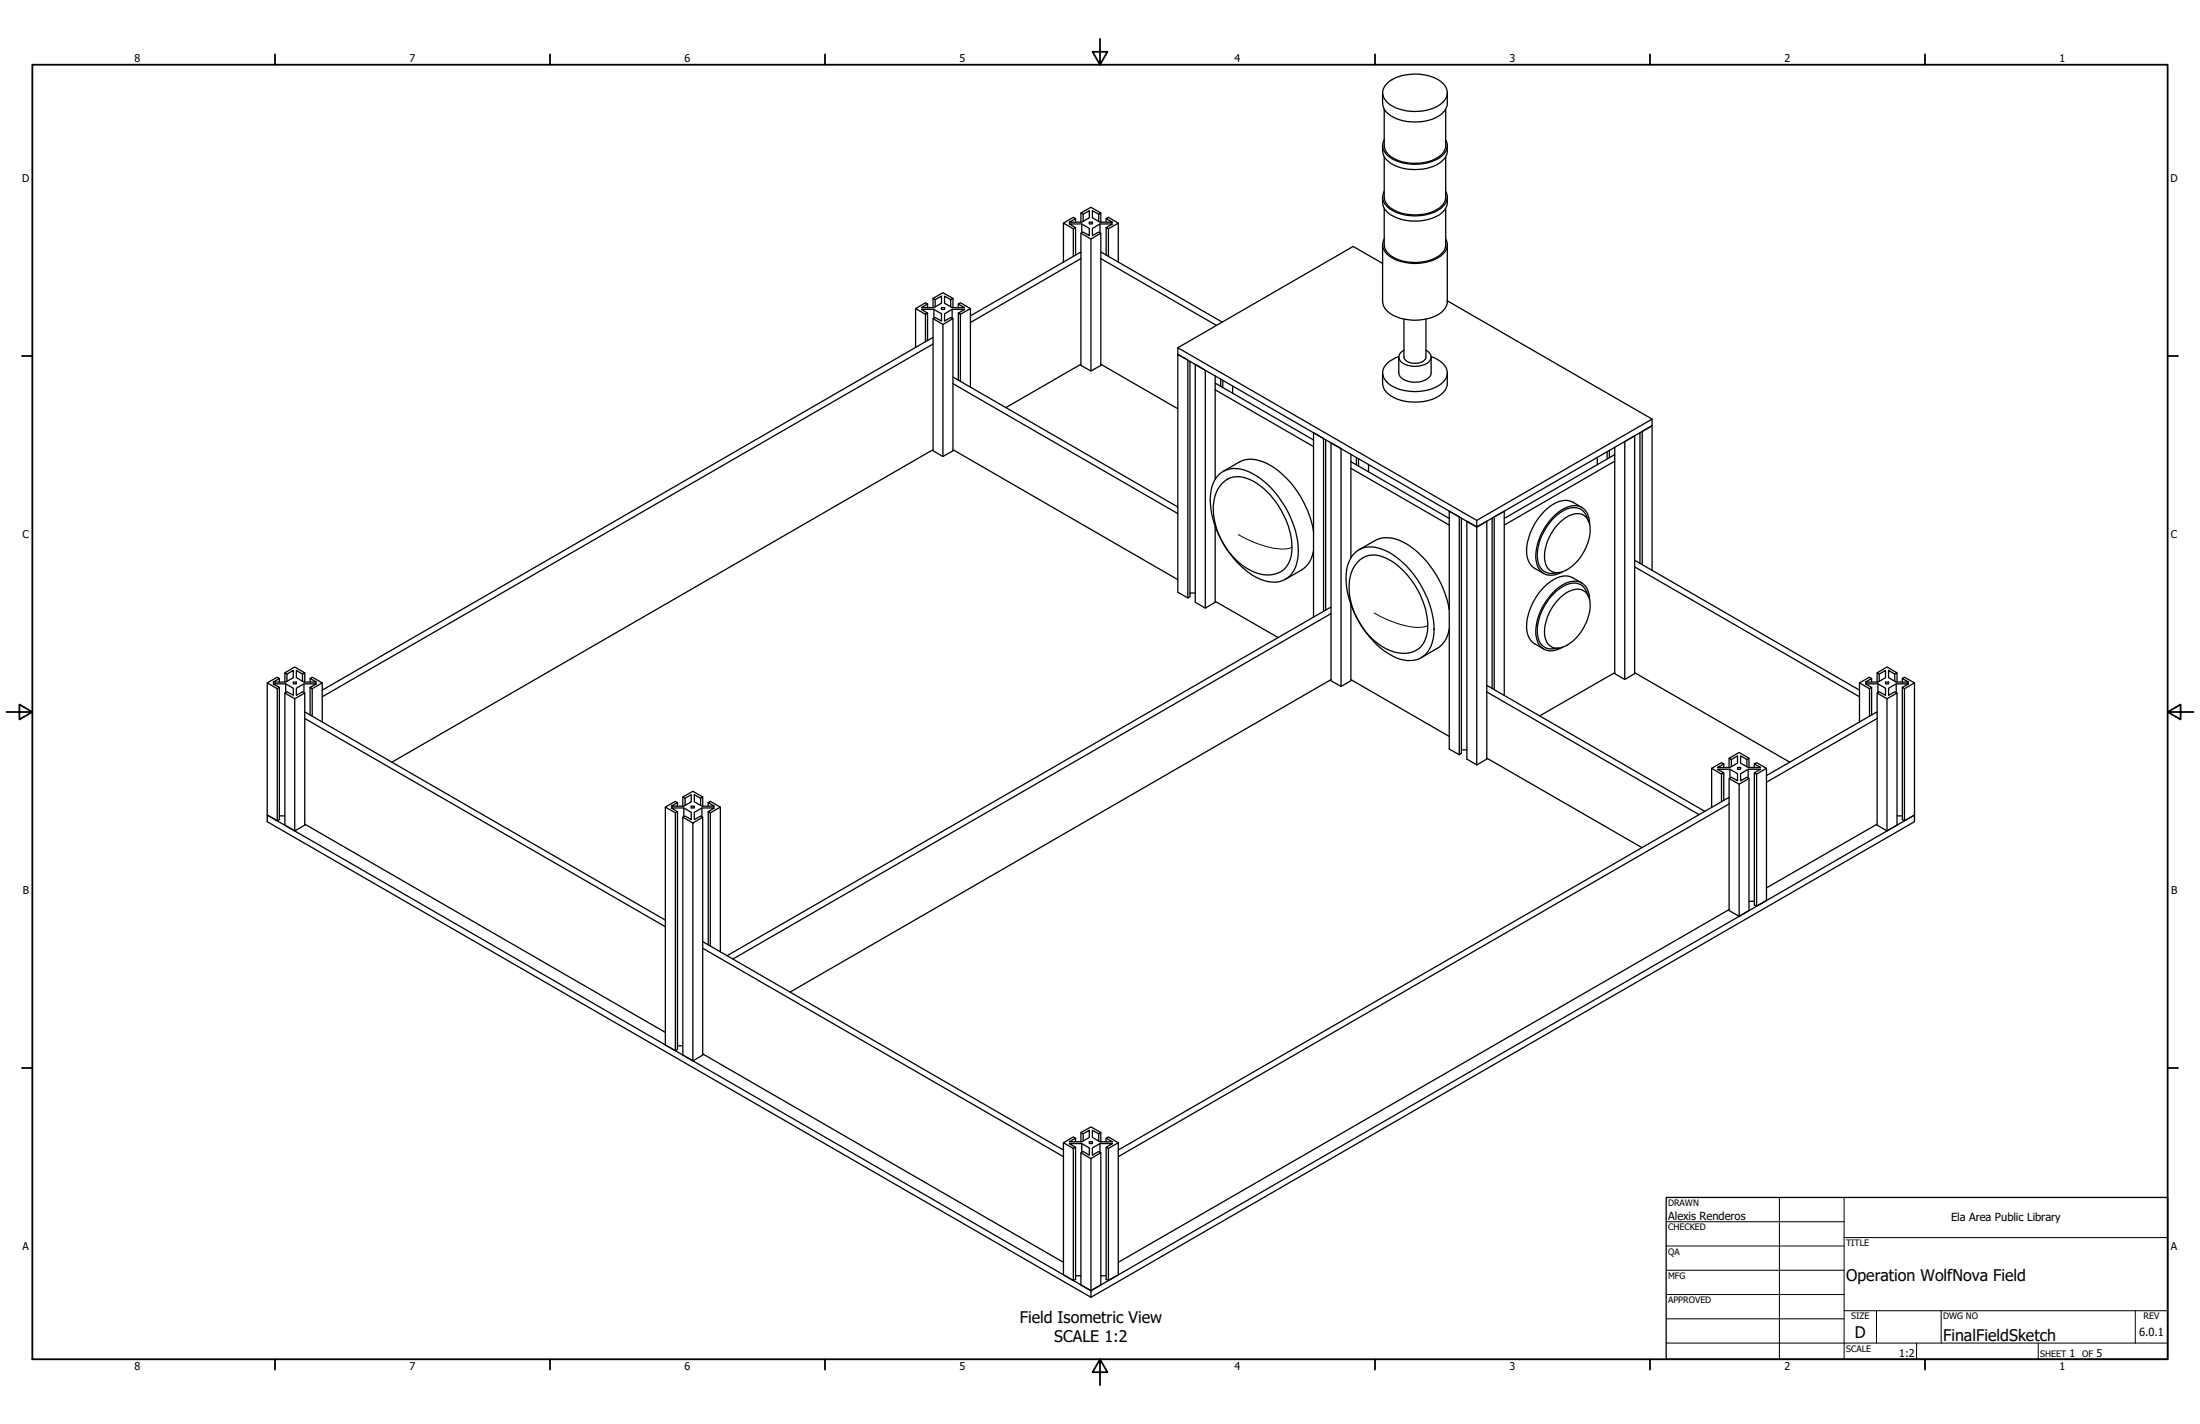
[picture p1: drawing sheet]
<svg xmlns="http://www.w3.org/2000/svg" width="864mm" height="559mm" viewBox="0 0 864 559" stroke-linecap="round" stroke-linejoin="round" font-family="sans-serif">
<!-- layer: Visible (ANSI) -->
<g fill="none" stroke="#000" stroke-width=".51">
<path d="M542.7 36.4a9.7 9.7 0 0 0 .9 6.8 16.1 16.1 0 0 0 14.9 4.5 11.8 11.8 0 0 0 9.3-5.4l.3-1.7v-4.2M544.6 32.6a18.6 18.6 0 0 1 17.7-2.4 7.1 7.1 0 0 1 5.8 7 8.8 8.8 0 0 1-6.8 5.7 18.7 18.7 0 0 1-16.5-2.5 4.9 4.9 0 0 1-.2-7.8zM542.7 57.1a6.7 6.7 0 0 0 4.4 7.6 19.3 19.3 0 0 0 18.8-1.3 6.3 6.3 0 0 0 2.2-6.3M543.4 42.9v14.2a7.3 7.3 0 0 0 5.6 6 17.8 17.8 0 0 0 17-2.6 5.2 5.2 0 0 0 1.5-3.4v-14.2M543.4 54.9a5.3 5.3 0 0 0 3 7.4 19 19 0 0 0 20-1.4 4.9 4.9 0 0 0 1.1-6M542.7 77.3a7.1 7.1 0 0 0 5.6 8.2 19.2 19.2 0 0 0 17.6-1.9 6.3 6.3 0 0 0 2.2-6.3M543.4 61.5v15.8a7.3 7.3 0 0 0 5.6 5.9 17.8 17.8 0 0 0 17-2.5 4.9 4.9 0 0 0 1.5-3.4v-15.8M543.4 75.1a5.1 5.1 0 0 0 2 6.8 18.5 18.5 0 0 0 21-.8 4.8 4.8 0 0 0 1.1-6M417.4 87.6v15.3M421.3 89.8l.9-.5-2.5-1.4h4.9l3 1.8v2.8l-2.4-1.4-.9 .4 3.9 2.3 3.9-2.3-.8-.4-2.5 1.4v-2.8l3-1.8h4.9l-2.5 1.4 .9 .5 3.9-2.2-3.9-2.3-.9 .5 2.5 1.4h-4.9l-3-1.7v-2.8l2.5 1.4 .8-.5-3.9-2.3-3.9 2.3 .9 .5 2.4-1.4v2.8l-3 1.7h-4.9l2.5-1.4-.9-.5-3.9 2.3 3.9 2.2v10.8M422.2 85.8v1.4M422.2 89.3v10.8"/>
<path d="M424.3 91.5v51.9l3.9 2.2 3.9-2.2v-51.9M424.3 99.1l-.2-.1-43.2 25M424.3 83.6v3.6M424.6 87.9v3.4M425.2 84.1v2.8M427.6 87.2h1.2v.7h-1.2zM428.2 93.8v51.8M431.3 84.1v2.8M431.8 87.9v3.4M432.1 83.6v3.6M432.1 98.9l47.7 27.5M434.2 85.8v1.4"/>
<path d="M434.2 89.3v10.8M435.1 89.8v10.8M439 87.6v15.3M542.7 96v22.3a7.3 7.3 0 0 0 5.6 6 19.2 19.2 0 0 0 17.6-1.8 5.9 5.9 0 0 0 2.2-4.2v-22.3M543.4 81.7v14.3a7.3 7.3 0 0 0 5.6 5.9 17.8 17.8 0 0 0 17-2.5 4.9 4.9 0 0 0 1.5-3.4v-14.3M543.4 93.7a5.1 5.1 0 0 0 2 6.8 18.5 18.5 0 0 0 21-.7 4.8 4.8 0 0 0 1.1-6.1M364.1 119.3v1.4M366.3 117.1v3.6M367.1 117.6v2.9M373.2 117.6v2.9M374.1 117.1v3.6M376.2 119.3v1.4"/>
<path d="M424.3 101.5l-43.4 25.1M432.1 101.5l45.4 26.2M542.7 103.4l-11.5-6.7-68.9 39.8M568.1 118l80.4 46.5M359.4 121.1v15.3M363.3 123.3l.8-.4-2.4-1.5h4.9l3 1.7v2.9l-2.5-1.4-.8 .4 3.8 2.3 4-2.3-.9-.4-2.4 1.4v-2.9l3-1.7h4.9l-2.5 1.5 .8 .4 3.9-2.2-3.9-2.3-.8 .5 2.5 1.4h-4.9l-3-1.7v-2.8l2.4 1.4 .9-.5-4-2.2-3.8 2.2 .8 .5 2.5-1.4v2.8l-3 1.7h-4.9l2.4-1.4-.8-.5-3.9 2.3 3.9 2.2v10.8M364.1 122.9v10.7M366.3 125v51.9l3.8 2.2 4-2.2v-51.9M366.3 132.7l-.3-.2-239.5 138.3M366.3 135l-239.8 138.4M366.6 121.4v3.4M369.6 120.7h1.2v.7h-1.2z"/>
<path d="M370.1 127.3v51.8M373.8 121.4v3.4M376.2 122.9v26.3M377 123.3v26.4M380.9 121.1v30.9M462.3 139.1l117.4 67.7 68.8-39.7v-2.6l-68.8 39.7v2.6l3.9-2.3v93.4l-3.9 2.3-3.9-2.3v-93.4l3.9 2.3v93.4M462.3 139.1v93.3l4 2.2 .8-.5v-92.3M462.3 139.1v-2.6l117.4 67.7M462.3 139.1l4 2.2v93.3M549.1 140a8.3 8.3 0 0 0-6.4 6 7.1 7.1 0 0 0 5.3 6.3 19.1 19.1 0 0 0 18.1-2 5 5 0 0 0-.8-8.6l-3.5-1.7M551.1 125.2v14.9a4 4 0 0 0 4.8 2.5l.9-.1a3.2 3.2 0 0 0 3-2.4v-14.9M551.1 137.4a2.78 2.78 0 0 0-2 2.6 2.78 2.78 0 0 0 1.8 2.7 9.1 9.1 0 0 0 10.3-1.1 2.61 2.61 0 0 0-1.4-4.2"/>
<path d="M374.1 150.6l88.2 50.9M374.1 148l88.2 50.9M424.3 142.9l-29.5 17.1M432.1 142.9l30.2 17.5M477 147.5v40.6M477 150.6l.3-.1 38.3 22.2M477 153l38.6 22.3M479.2 148.8v2.8M480 149.2v2.9M483.9 151.5v2.9M542.7 146.3a9.7 9.7 0 0 0 .9 6.8 16.1 16.1 0 0 0 14.9 4.5 11.8 11.8 0 0 0 9.3-5.4l.3-1.7v-4.2M549.1 140.1v6.2a4.7 4.7 0 0 0 4.6 3.6 7.4 7.4 0 0 0 8-3l.1-6.8"/>
<path d="M366.3 176.5l-212.4 122.6M374.1 176.5l88.2 51M520.4 172.6v66.8M530.3 178.3v40.5M532.4 179.5v2.9M627 179.5v2.9M630.9 177.2v2.9M631.8 176.8v2.8M633.9 175.5v88.9l3.9 2.2 3.9-2.2v-93.4l-3.9 2.3v93.3M633.9 178.6l-.2-.1-43.2 25M643.8 169.8v51.3M478.3 186.4a10.6 10.6 0 0 1 13.3-.6 37.3 37.3 0 0 1 18 32.1 10.4 10.4 0 0 1-7.7 10.4 18.5 18.5 0 0 1-14.9-6.2 37.4 37.4 0 0 1-11.8-27.7 12.8 12.8 0 0 1 3.1-8z"/>
<path d="M480.1 185l6.3-3.6a11.6 11.6 0 0 1 11.2 .6 38.1 38.1 0 0 1 18 26.7M530.3 183.8l38.6 22.3M530.3 181.2l38.6 22.3M533.3 180v2.9M537.2 182.2v2.9M621 199.1a10.4 10.4 0 0 0-6.6-2.8 15.9 15.9 0 0 0-11.2 8 20.7 20.7 0 0 0-3.7 14.4 6.8 6.8 0 0 0 2.9 4.3l3.6 2M633.9 181l-43.4 25.1M477 206.6v29.7l-3.9 2.3-3.9-2.3v-93.3l3.9 2.3v93.3M515.6 216a10.6 10.6 0 0 1-4.7 7.7l-6.3 3.6M531.7 217.1a9.8 9.8 0 0 1 11.6-1.3 36.5 36.5 0 0 1 18.5 23.5 19.8 19.8 0 0 1-1.3 16.4 9.9 9.9 0 0 1-12.6 2.4 36 36 0 0 1-17.1-19.5 25.6 25.6 0 0 1-1.3-18l1.3-2.5zM533.4 215.8l6.3-3.6a12.3 12.3 0 0 1 12.7 1.4 39.2 39.2 0 0 1 16.5 25.8M573.7 203.3v92.4l-.9 .5-3.9-2.3v-93.3l3.9 2.2v93.4"/>
<path d="M585.7 203.3v66.9M612.5 204.8a8.3 8.3 0 0 1 9.2-2.6 7.5 7.5 0 0 1 2.3 8.1 19 19 0 0 1-11 14.2 4.9 4.9 0 0 1-6.5-4.1 18.5 18.5 0 0 1 6-15.6zM623.6 204.6a7.8 7.8 0 0 0-3.4-5 8.6 8.6 0 0 0-8.8 2.3 21.8 21.8 0 0 0-7.8 17.7 5.5 5.5 0 0 0 6.3 5.4l2.1-.3M624 205.9a6.6 6.6 0 0 0-5.1-7.5 14.2 14.2 0 0 0-11.5 7.2 20.7 20.7 0 0 0-4.3 14.8 6 6 0 0 0 9.1 4.6l1.2-.7M467.1 232.7h2.1M477 236l24.7 14.2M519.6 239.9v-67.8l-4-2.3v72.3M522.5 238.4l-.2-.1-236.9 136.7M530.3 237.3v29.8l-3.9 2.3-3.9-2.3v-93.3l3.9 2.2v93.4M612.5 234.4a9 9 0 0 1 8.4-2.9 6.4 6.4 0 0 1 3.3 7.1 18.8 18.8 0 0 1-11.2 15.5 4.8 4.8 0 0 1-6.5-4 18.5 18.5 0 0 1 6-15.7zM621 228.8a10.4 10.4 0 0 0-6.6-2.8 16.5 16.5 0 0 0-12 9.3 17.7 17.7 0 0 0-2.5 14.2 5.8 5.8 0 0 0 2.5 3.1l3.6 2.1M623.6 234.3a7.8 7.8 0 0 0-3.4-5 8.7 8.7 0 0 0-8.8 2.2 21.8 21.8 0 0 0-7.8 17.7 5.4 5.4 0 0 0 6.3 5.4l2.1-.3"/>
<path d="M624 235.6a6.6 6.6 0 0 0-5.1-7.5 14.2 14.2 0 0 0-11.5 7.2 20.7 20.7 0 0 0-4.3 14.8 6 6 0 0 0 9.1 4.5l1.2-.6M641.7 220.1l.2-.1 88 50.8M641.7 222.4l88.2 51M644.7 221.6v-52.3l3.8-2.2v56.7M522.5 240.8l-234.8 135.6M568.9 246.8a10.3 10.3 0 0 1-4.8 7.6l-6.3 3.7M104.9 268v51.8l3.9 2.3 .9-.5v-51.9M108.8 270.3l.9-.6-2.4-1.3h4.8l3 1.7v2.8l-2.5-1.4-.8 .5 3.9 2.2 3.9-2.2-.9-.5-2.4 1.4v-2.8l3-1.7h4.9l-2.5 1.3 .9 .6 3.9-2.3-3.9-2.3-.9 .6 2.5 1.4h-4.9l-3-1.8v-2.8l2.4 1.4 .9-.5-3.9-2.3-3.9 2.3 .8 .5 2.5-1.4v2.8l-3 1.8h-4.8l2.4-1.4-.9-.6-3.9 2.3 3.9 2.3v51.8M109.7 266.3v1.4M111.8 272v51.8l3.9 2.3 3.9-2.3v-51.8M111.8 264v3.7M112.1 268.4v3.4"/>
<path d="M112.6 264.5v2.8M115.1 267.7h1.2v.7h-1.2zM115.7 274.2v51.9M118.7 264.5v2.8M119.3 268.4v3.4M119.6 279.6l.2-.1 141.4 81.6M119.6 264v3.7M121.7 266.3v1.4M121.7 269.7v10.8M122.6 270.3v10.8M126.5 268v15.3M522.5 266.7l-212.4 122.6"/>
<path d="M530.3 266.7l38.6 22.3M583.6 269.2l.2-.2 85.4 49.4M583.6 271.5l83.3 48.2M586.5 270.6v-67.8l4-2.2v72.3M633.9 264l-29.5 16.9M641.7 264l60.9 35.1M729.9 268v15.3M733.9 270.3l.8-.6-2.4-1.3h4.9l3 1.7v2.8l-2.5-1.4-.8 .5 3.8 2.2 4-2.2-.9-.5-2.4 1.4v-2.8l2.9-1.7h4.9l-2.4 1.3 .8 .6 3.9-2.3-3.9-2.3-.8 .6 2.4 1.4h-4.9l-2.9-1.8v-2.8l2.4 1.4 .9-.5-4-2.3-3.8 2.3 .8 .5 2.5-1.4v2.8l-3 1.8h-4.9l2.4-1.4-.8-.6-4 2.3 4 2.3v10.8M734.7 266.3v1.4M734.7 269.7v10.8M736.9 272v51.8l3.8 2.3 4-2.3v-51.8M736.9 279.6l-.3-.1-43.2 24.9"/>
<path d="M736.9 264v3.7M737.2 268.4v3.4M737.7 264.5v2.8M740.2 267.7h1.2v.7h-1.2zM740.7 274.2v51.9M743.8 264.5v2.8M744.3 268.4v3.4M744.7 264v3.7M746.8 266.3v1.4M747.6 270.3v51.8M751.5 268v51.8l-3.9 2.3-.8-.5v-51.9M119.6 281.9l141.6 81.8"/>
<path d="M573.7 294.3h2.1M583.6 297.5l60.9 35.1M676.7 299.8v1.4M678.8 297.6v3.6M679.6 298.1v2.8M685.7 298.1v2.8M686.6 297.6v3.6M688.7 299.8v1.4M736.9 281.9l-43.5 25.1M261.2 316.7v93.4l3.9 2.2 .8-.5v-93.3M265.1 319v93.3M265.9 315v1.4"/>
<path d="M268 312.7v3.7M268.4 317.1v3.4M268.9 313.2v2.9M271.3 316.4h1.2v.7h-1.2zM275 313.2v2.9M275.5 317.1v3.4M275.8 312.7v3.7M278 315v1.4M278 318.5v52.3M278.8 319v52.2M282.8 316.7v56.8M671.9 301.5v15.3"/>
<path d="M675.8 303.8l.9-.5-2.5-1.4h4.9l3 1.7v2.8l-2.5-1.4-.8 .5 3.9 2.2 3.9-2.2-.9-.5-2.4 1.4v-2.8l2.9-1.7h4.9l-2.4 1.4 .8 .5 3.9-2.3-3.9-2.2-.8 .5 2.4 1.4h-4.9l-2.9-1.7v-2.9l2.4 1.5 .9-.5-3.9-2.3-3.9 2.3 .8 .5 2.5-1.5v2.9l-3 1.7h-4.9l2.5-1.4-.9-.5-3.9 2.2 3.9 2.3v10.8M676.7 303.3v10.8M678.8 305.5v51.8l3.9 2.3 3.9-2.3v-51.8M678.8 313.1l-239.8 138.2M678.8 315.5l-239.8 138.4M679.1 301.9v3.4M682.1 301.2h1.2v.7h-1.2zM682.7 307.7v51.9M686.2 301.9v3.4M689.5 303.8v51.8M693.4 301.5v51.9l-3.9 2.2-.8-.4v-51.9M109.7 320.2h2.1"/>
<path d="M119.6 323.4l141.6 81.7M268 320.7v93.3l4 2.3 3.8-2.3v-93.3M272 323l3.8-2.3-.8-.5-2.5 1.4v-2.8l3-1.7h4.9l-2.4 1.4 .8 .5 4-2.3-4-2.2-.8 .5 2.4 1.4h-4.9l-3-1.8v-2.8l2.5 1.4 .8-.5-3.8-2.2-4 2.2 .9 .5 2.4-1.4v2.8l-2.9 1.8h-4.9l2.4-1.4-.8-.5-3.9 2.2 3.9 2.3 .8-.5-2.4-1.4h4.9l2.9 1.7v2.8l-2.4-1.4-.9 .5 4 2.3v93.3M736.9 323.4l-43.5 25M744.7 320.2h2.1M678.8 356.9l-239.8 138.5M686.6 353.7h2.1M275.8 372.1l141.6 81.8M275.8 369.5l141.6 81.8M265.9 410.4h2.1M275.8 413.6l141.6 81.8M417.4 448.4v51.9l3.9 2.2 .9-.5v-51.8"/>
<path d="M421.3 450.7l.9-.5-2.5-1.4h4.9l3 1.7v2.8l-2.4-1.4-.9 .5 3.9 2.3 3.9-2.3-.8-.5-2.5 1.4v-2.8l3-1.7h4.9l-2.5 1.4 .9 .5 3.9-2.3-3.9-2.2-.9 .5 2.5 1.4h-4.9l-3-1.8v-2.8l2.5 1.4 .8-.5-3.9-2.2-3.9 2.2 .9 .5 2.4-1.4v2.8l-3 1.8h-4.9l2.5-1.4-.9-.5-3.9 2.2 3.9 2.3v51.8M422.2 446.7v1.4M424.3 452.4v51.9l3.9 2.2 3.9-2.2v-51.9M424.3 444.4v3.7M424.6 448.8v3.4M425.2 444.9v2.8M427.6 448.1h1.2v.7h-1.2zM428.2 454.7v51.8M431.3 444.9v2.8M431.8 448.8v3.4M432.1 444.4v3.7M434.2 446.7v1.4"/>
<path d="M435.1 450.7v51.8M439 448.4v51.9l-3.9 2.2-.9-.5v-51.8M422.2 500.6h2.1M428.2 506.5l323.3-186.7v2.7l-323.3 186.6zM428.2 506.5l-323.3-186.7v2.7l323.3 186.6M432.1 500.6h2.1"/>
</g>
<!-- layer: Visible Narrow (ANSI) -->
<path d="M486.1 209.8a37 37 0 0 0 18.8 5.6l2.3-.7M539.4 240.5a35.4 35.4 0 0 0 18.8 5.6l2.3-.6" fill="none" stroke="#000" stroke-width=".39"/>
<path d="M479.6 189.9a8.8 8.8 0 0 1 11-1.7 31.5 31.5 0 0 1 16.4 28.5 9.5 9.5 0 0 1-13.2 8.3 27.6 27.6 0 0 1-17.4-27.9 13.5 13.5 0 0 1 3.2-7.2zM533.4 220.1a8.6 8.6 0 0 1 10.5-1.2 31.5 31.5 0 0 1 16.5 28.6 9.5 9.5 0 0 1-13.3 8.3 27.3 27.3 0 0 1-17.1-20.7 15.9 15.9 0 0 1 2.4-13.9z" fill="none" stroke="#000" stroke-width=".51"/>
<!-- layer: Border (ANSI) -->
<g fill="none" stroke="#000" stroke-width=".7">
<path d="M431.8 15.2v10.2l-2.9-5.1h5.8l-2.9 5.1M12.7 25.4h838.2v508h-838.2zM107.9 21.3v4.1M215.9 21.3v4.1M323.8 21.3v4.1M539.8 21.3v4.1M647.7 21.3v4.1M755.6 21.3v4.1M8.6 139.7h4.1M850.9 139.7h4.1M2.5 279.4h10.2l-5.1-2.9v5.8l5.1-2.9M850.9 279.4l5.1 2.9v-5.8l-5.1 2.9h10.2"/>
<path d="M8.6 419.1h4.1M850.9 419.1h4.1M107.9 533.4v4.1M215.9 533.4v4.1M323.8 533.4v4.1M431.8 533.4l2.9 5.1h-5.8l2.9-5.1v10.2M539.8 533.4v4.1M647.7 533.4v4.1M755.6 533.4v4.1"/>
</g>
<!-- layer: Title (ANSI) -->
<g fill="none" stroke="#000" stroke-width=".39">
<path d="M654 479.4h69.9M698.5 469.9v63.5M723.9 469.9v63.5M654 488.9h69.9M654 498.5h69.9M723.9 485.6h127M654 508h69.9M654 517.5h69.9M723.9 514.3h127M736.6 514.3v12.7M762 514.3v12.7M838.2 514.3v12.7"/>
<path d="M654 527h196.9M752.3 527v6.4M800.1 527v6.4"/>
</g>
<path d="M654 469.9h196.9v63.5h-196.9z" fill="none" stroke="#000" stroke-width=".51"/>
<g font-size="6.3">
<text x="724.7" y="502.9">Operation WolfNova Field</text>
<text x="400.3" y="519">Field Isometric View</text>
<text x="413.8" y="526.6">SCALE 1:2</text>
<text x="728.1" y="524.9">D</text>
<text x="762.8" y="526.2">FinalFieldSketch</text>
</g>
<g font-size="4.4">
<text x="654.8" y="478.6">Alexis Renderos</text>
<text x="765.9" y="479">Ela Area Public Library</text>
<text x="839.7" y="524.2">6.0.1</text>
</g>
<g font-size="4.2">
<text x="52.8" y="24.4">8</text>
<text x="160.8" y="24.4">7</text>
<text x="268.7" y="24.4">6</text>
<text x="376.7" y="24.4">5</text>
<text x="484.6" y="24.4">4</text>
<text x="592.6" y="24.4">3</text>
<text x="700.5" y="24.4">2</text>
<text x="808.5" y="24.4">1</text>
<text x="8.8" y="71.4">D</text>
<text x="852" y="71.4">D</text>
<text x="8.9" y="211.1">C</text>
<text x="852.2" y="211.1">C</text>
<text x="9" y="350.8">B</text>
<text x="852.2" y="350.8">B</text>
<text x="8.9" y="490.5">A</text>
<text x="852.2" y="490.5">A</text>
<text x="745.6" y="532.6">1:2</text>
<text x="812.4" y="532.6">1</text>
<text x="823" y="532.6">5</text>
<text x="52.8" y="537.5">8</text>
<text x="160.8" y="537.5">7</text>
<text x="268.7" y="537.5">6</text>
<text x="376.7" y="537.5">5</text>
<text x="484.6" y="537.5">4</text>
<text x="592.6" y="537.5">3</text>
<text x="700.5" y="537.5">2</text>
<text x="808.5" y="537.5">1</text>
</g>
<g font-size="3.5">
<text x="654.8" y="473.2">DRAWN</text>
<text x="654.8" y="482.8">CHECKED</text>
<text x="724.7" y="488.9">TITLE</text>
<text x="654.8" y="492.3">QA</text>
<text x="654.8" y="501.8">MFG</text>
<text x="654.8" y="511.4">APPROVED</text>
<text x="726.7" y="517.7">SIZE</text>
<text x="762.8" y="517.7">DWG NO</text>
<text x="841.4" y="517.7">REV</text>
<text x="724.7" y="530.4">SCALE</text>
<text x="800.9" y="532.6">SHEET</text>
<text x="817.4" y="532.6">OF</text>
</g>
</svg>
